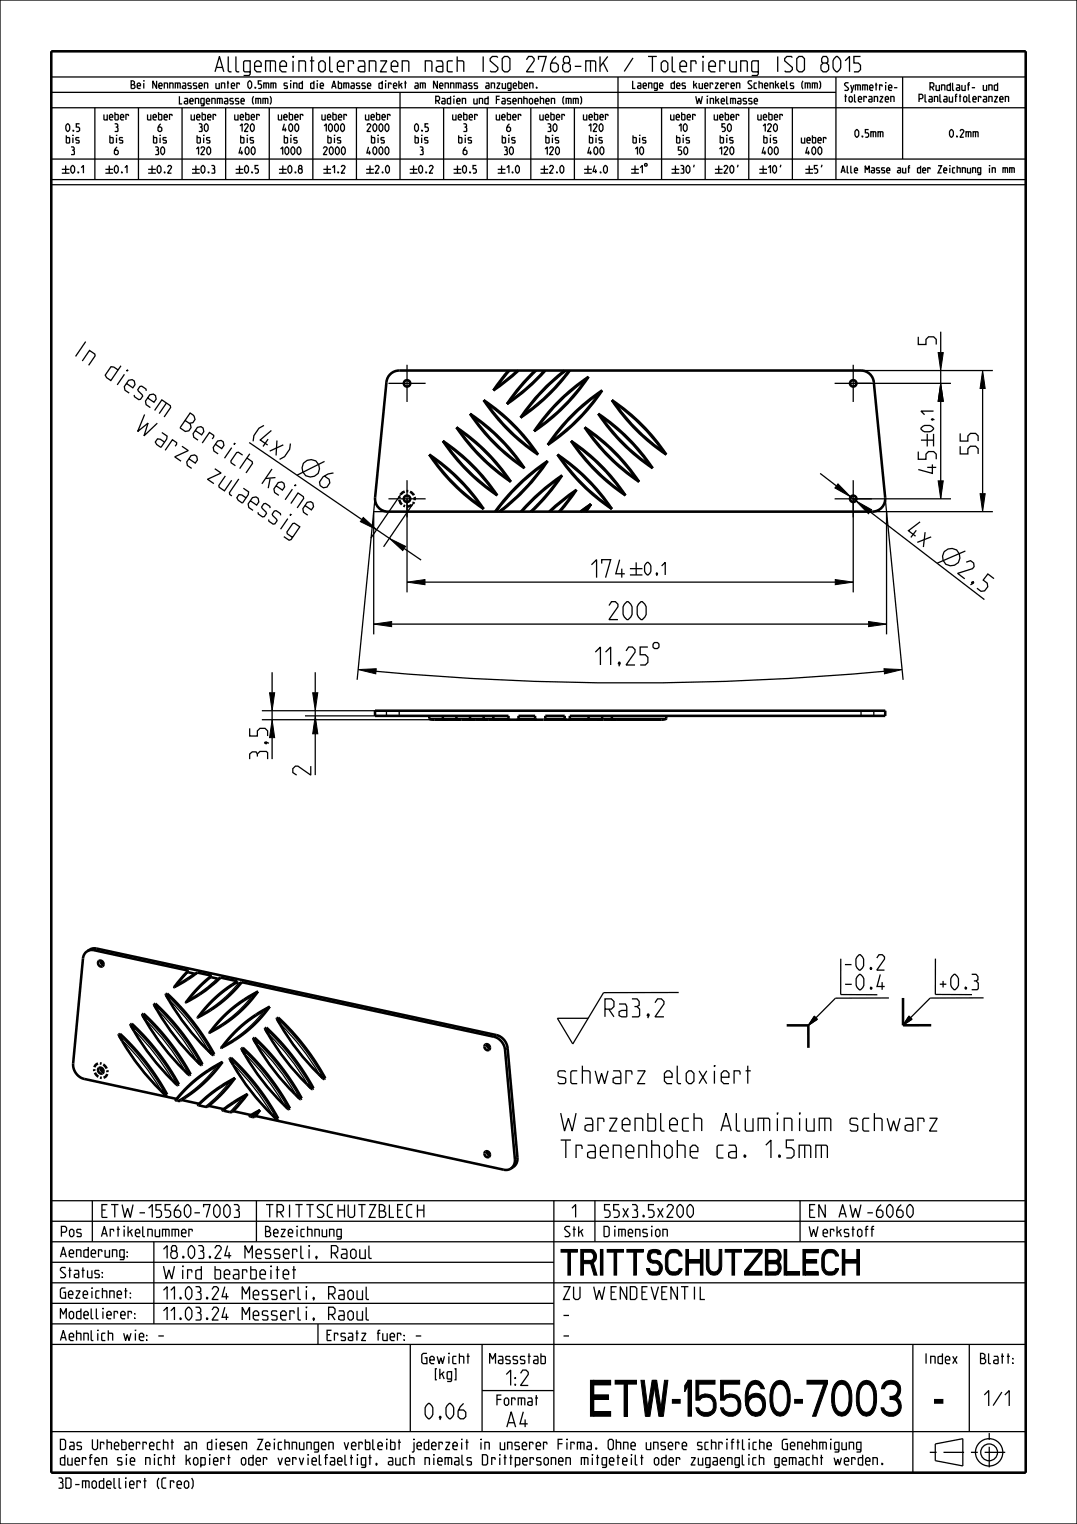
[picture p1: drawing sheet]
<svg xmlns="http://www.w3.org/2000/svg" width="210mm" height="297mm" viewBox="0 0 210 297" stroke-linecap="round" stroke-linejoin="round" font-family="sans-serif">
<g fill="none" stroke="#000" stroke-width=".25">
<path d="M0 0h210v297h-210zM10 10h190v26h-190zM10 18h153M10 15h190M78 18v17M120.5 15v20M163 15v20M176 15v16M10 35h190M10 31h190M10 21h190M12.1 33h1.5"/>
<path d="M12.1 33.8h1.5M12.8 32.3v1.5M13.9 32.5l.3-.2 .4 .4v.6l-.4 .5-.4-.5zM15.2 33.5l.1 .2zM15.8 32.7l.5-.4v1.5M18.5 21v14M20.6 33h1.5M20.6 33.8h1.5M21.3 32.3v1.5M22.4 32.5l.3-.2 .4 .4v.6l-.4 .5-.4-.5zM23.7 33.5l.1 .2zM24.3 32.7l.5-.4v1.5"/>
<path d="M27 21v14M28.9 33h1.5M28.9 33.8h1.5M29.6 32.3v1.5M30.8 32.5l.3-.2 .3 .4v.6l-.3 .5-.5-.5zM32.1 33.5v.2zM32.7 32.6l.2-.3h.3l.2 .2v.2l-.7 1.1h.7M35.5 21v14M37.4 33h1.5M37.4 33.8h1.5M38.2 32.3v1.5M39.3 32.5l.3-.2 .3 .4v.6l-.3 .5-.4-.5z"/>
<path d="M40.6 33.5l.1 .2zM41.2 32.3h.5l.1 .2v.3l-.1 .1M41.4 32.9l.5 .2v.5l-.7 .2M44 21v14M45.9 33h1.5M45.9 33.8h1.5M46.7 32.3v1.5M47.8 32.5l.3-.2 .3 .4v.6l-.3 .5-.4-.5zM49.1 33.5l.1 .2zM50.4 32.3h-.7v.6h.5l.2 .2v.4l-.2 .3h-.5M52.5 21v14M54.4 33h1.5"/>
<path d="M54.4 33.8h1.5M55.1 32.3v1.5M56.3 32.5l.3-.2 .3 .4v.6l-.3 .5-.5-.5zM57.6 33.5v.2zM58.4 32.9l-.2-.1v-.3l.2-.2h.3l.2 .2v.3l-.2 .1 .2 .2v.4l-.2 .3h-.3l-.2-.3v-.4l.2-.2h.3M61 21v14M63.1 33h1.5M63.1 33.8h1.5M63.8 32.3v1.5M64.8 32.7l.4-.4v1.5M65.9 33.5l.1 .2zM66.5 32.6l.2-.3h.4l.2 .2v.2l-.8 1.1h.8"/>
<path d="M69.5 21v14M71.4 33h1.5M71.4 33.8h1.5M72.1 32.3v1.5M73.1 32.6l.3-.3h.3l.2 .2v.2l-.8 1.1h.8M74.6 33.5v.2zM75.3 32.5l.3-.2 .3 .4v.6l-.3 .5-.4-.5zM79.9 33h1.5M79.9 33.8h1.5M80.6 32.3v1.5M81.8 32.5l.3-.2 .3 .4v.6l-.3 .5-.5-.5zM83.1 33.5v.2z"/>
<path d="M83.7 32.6l.2-.3h.3l.2 .2v.2l-.7 1.1h.7M86.5 21v14M88.4 33h1.5M88.4 33.8h1.5M89.2 32.3v1.5M90.3 32.5l.3-.2 .3 .4v.6l-.3 .5-.4-.5zM91.6 33.5l.1 .2zM92.9 32.3h-.7v.6h.5l.2 .2v.4l-.2 .3h-.5M95 21v14M97.1 33h1.5M97.1 33.8h1.5M97.8 32.3v1.5"/>
<path d="M98.8 32.7l.4-.4v1.5M99.9 33.5l.1 .2zM100.6 32.5l.3-.2 .4 .4v.6l-.4 .5-.4-.5zM103.5 21v14M105.4 33h1.5M105.4 33.8h1.5M106.1 32.3v1.5M107.1 32.6l.3-.3h.3l.2 .2v.2l-.8 1.1h.8M108.6 33.5v.2zM109.3 32.5l.3-.2 .3 .4v.6l-.3 .5-.4-.5zM112 21v14M113.9 33h1.5"/>
<path d="M113.9 33.8h1.5M114.6 32.3v1.5M116 32.3l-.4 1.1h.8M116.1 33v.8M117.1 33.5v.2zM117.8 32.5l.3-.2 .3 .4v.6l-.3 .5-.4-.5zM123.1 33h1.5M123.1 33.8h1.5M123.8 32.3v1.5M124.8 32.7l.4-.4v1.5M125.8 31.9l.4 .1-.1 .4-.4-.1zM129 21v14"/>
<path d="M130.9 33h1.5M130.9 33.8h1.5M131.7 32.3v1.5M132.7 32.3h.4l.2 .2v.3l-.2 .1M132.9 32.9l.4 .2v.5l-.6 .2M134.1 32.3l.4 .4v.6l-.3 .5-.4-.5v-.6zM135.4 32.1l-.2 .5M137.5 21v14M139.4 33h1.5M139.4 33.8h1.5M140.1 32.3v1.5M141.1 32.6l.3-.3h.3l.2 .2v.2l-.8 1.1h.8"/>
<path d="M142.4 32.5l.3-.2 .4 .4v.6l-.4 .5-.4-.5zM143.9 32.1l-.1 .5M146 21v14M148.1 33h1.5M148.1 33.8h1.5M148.8 32.3v1.5M149.8 32.7l.4-.4v1.5M150.8 32.5l.3-.2 .3 .4v.6l-.3 .5-.4-.5zM152.3 32.1l-.2 .5M154.5 21v14M157 33h1.5M157 33.8h1.5"/>
<path d="M157.8 32.3v1.5M159.4 32.3h-.6v.6h.4l.2 .2v.4l-.2 .3h-.4M160.3 32.1l-.2 .5M16 70.4l1.5-2.1 1 .7v.3l-1.2 1.9M16.7 66.6l-2 2.9M23.6 71.3l-2 2.9-.8-.6-.3-.5 1.1-1.6h.6l.8 .6M24.3 72.9l-1.4 2.1M24.7 74.7l1.2 .9 .4-.6-.1-.7-.4-.3-.7 .1-.9 1.2 .2 .7 .8 .6M24.8 72.1l-.1 .2zM28.5 76.2v-.4l-.9-.5h-.3l-.4 .6 .9 1.3-.4 .6-.4 .1-.8-.6v-.3M28.8 77.6l1.2 .8 .4-.6-.1-.7-.4-.3-.7 .1-.8 1.3 .1 .7 .8 .5M30.1 80l1.5-2.1 1.6 1.2 .1 .3-1.3 1.9"/>
<path d="M32.5 78.5l-1.5 2.1M95.3 79a37.6 37.6 0 0 1 8.6 8.6 37.6 37.6 0 0 1-8.6-8.6zM99.5 72.2l-2.3 2.9 3.5-2.9M104.7 72.2l-2.3 2.4-2.6 3.2a37.6 37.6 0 0 0 6.2-5.6M109.5 78l2.5-2.2 1.8-1.4a37.6 37.6 0 0 1-8.7 8.7l2.1-2.7zM110.5 72.2a37.6 37.6 0 0 0-8 8.2 37.6 37.6 0 0 0 8.3-8.2M120.3 79a37.6 37.6 0 0 1 8.6 8.6 37.6 37.6 0 0 1-8.6-8.6zM166.4 74.7h19M167.9 72.2h25.7M183.4 64.6v4.1M183.4 72.2v2.5M183.4 78.2v19"/>
<path d="M191.6 75.7v20.5M48.6 86.2l22 15M63.3 89.9l-5.4 2.7M72.8 99.7h2.8M72.9 99.9v23.7M73.1 97l-3.5 35.5M78.1 96.4l-5.8 8.5M79.4 97.2v18.2M80.6 98.1l-5.8 8.5M84.7 89.6a37.6 37.6 0 0 1 8.6 8.6 37.6 37.6 0 0 1-8.6-8.6zM87.3 86.9a37.6 37.6 0 0 1 8.7 8.7 37.6 37.6 0 0 1-8.7-8.7zM90 84.3a37.6 37.6 0 0 1 8.6 8.6 37.6 37.6 0 0 1-8.6-8.6z"/>
<path d="M92.6 81.6a37.6 37.6 0 0 1 8.7 8.7 37.6 37.6 0 0 1-8.7-8.7zM96.8 99.7a39.9 39.9 0 0 1 9-8.9 39.9 39.9 0 0 1-8.7 8.9M101.9 99.7a39.9 39.9 0 0 1 6.7-6.1 39.9 39.9 0 0 1-5.3 6.1M107.4 99.7l4-3.3-2.6 3.3M109.7 89.6a37.6 37.6 0 0 1 8.6 8.6 37.6 37.6 0 0 1-8.6-8.6zM111.4 81.4l2.4-2.3 2.6-2a37.6 37.6 0 0 1-8.6 8.6l1.3-1.8zM112.3 86.9a37.6 37.6 0 0 1 8.7 8.7 37.6 37.6 0 0 1-8.7-8.7zM113.6 99.7l.7-.5-.4 .5M115 84.3a37.6 37.6 0 0 1 8.6 8.6 37.6 37.6 0 0 1-8.6-8.6zM117.6 81.6a37.6 37.6 0 0 1 8.7 8.7 37.6 37.6 0 0 1-8.7-8.7zM159.9 92.3l3.2 2.4M165.9 96.8l1 .8"/>
<path d="M169.6 99.7l22.3 17.1M170.1 99.7h23.5M172.6 97l3.5 35.5M172.9 99.7v23.9M180.8 84.6v2.4M182 84.6v2.4M185.4 97.2h-19v18.2M73.4 103.2l2.5 1.7M78.8 106.9l3.3 2.2M82.9 113.4h80M122.8 110.8h2.5M122.8 112h2.5"/>
<path d="M178.7 103.3l-1.1 1.4M179.4 101.7l-2.3 1.7 1.4 1.1M180.4 103.7l-.4 2.9M181.6 104.6l-2.7 1.1M188.2 107.4l-5.5 2.4M51.1 138.5h22v1h-13.6M53.1 131v4M53.1 138.5v1.8M61.5 131v4M61.5 138.5v1M73.3 130.8a541 541 0 0 0 99.1 0M75.4 138.5v1"/>
<path d="M76.4 121.6h93M77.8 138.5v1M116.1 127.1l1-1v3.5M118.1 127.1l1-1v3.5M120.7 129.1l.1-.1 .1 .2-.2 .2-.1-.1zM120.9 129.3l-.2 .5M122.1 126.8l.5-.7h.7l.5 .5v.5l-1.7 2.5h1.7M126.3 126.1h-1.5v1.5h1l.5 .5v1l-.5 .5h-1M127.6 125.2h.6l.3 .3v.6l-.3 .3h-.6l-.3-.3v-.6zM167.9 138.5v1M170.4 138.5v1M172.6 138.5v1"/>
<path d="M51.1 140.3h33.6M61.5 143v8.1M83.7 140h15.4M89.9 140.3h.1M92.6 140.3h.1M95.3 140.3h.1M101.1 140h3.2M106.3 140h3.8M111.1 140h18.8M18.8 184.9l-.5 .3M25.5 199.7a46.7 46.7 0 0 1 9.1 11.8M27.7 197.7a46.7 46.7 0 0 1 9.2 11.8"/>
<path d="M28.5 198.9a46.5 46.5 0 0 1 7.5 9.6 46.5 46.5 0 0 1-7.5-9.6zM30 195.7a46.7 46.7 0 0 1 9.2 11.9M30.8 196.9a46.5 46.5 0 0 1 7.5 9.6 46.5 46.5 0 0 1-7.5-9.6zM32.3 193.8a46.7 46.7 0 0 1 9.2 11.8M33.1 194.9a46.5 46.5 0 0 1 7.5 9.7 46.5 46.5 0 0 1-7.5-9.7zM36.7 189.5l-2 2.2 3.1-2M38.2 189.7l-1.7 1.3M41.2 190.5a24.9 24.9 0 0 0-4.2 4.2 24.4 24.4 0 0 0 5.3-4M42.8 190.7l-1.7 1.5-2.3 1.7M43.8 198.2l2.6-2.3 2.7-1.7a24.6 24.6 0 0 1-7.5 6.4zM46 191.4l-.7 .4M46.3 191.5a24.6 24.6 0 0 0-7 6.1 24.5 24.5 0 0 0 7.2-6"/>
<path d="M46.9 191.6a24.8 24.8 0 0 1-5.9 5.3M47.6 194.8l2.5-1.4a24.9 24.9 0 0 1-6.8 6.4M49.9 197.7l2.5-1.4a24.9 24.9 0 0 1-6.8 6.5M54 198.5a46.7 46.7 0 0 1 9.2 11.8M54.7 199.6a46.5 46.5 0 0 1 7.5 9.7 46.5 46.5 0 0 1-7.5-9.7zM132.3 193.4h-14.6l-6 10-3-5h6M158.8 198.1l.6 .5-1.8 1.2zM163.9 186.8v7l7.2 .1M173.3 194.5h-10.4l-5.3 5.3M177.2 198l.6 .6-1.7 1.2zM182.4 186.8v7h7.1M191.8 194.5h-10.4l-5.3 5.3"/>
<path d="M23.2 201.6a46.7 46.7 0 0 1 9.1 11.8M23.9 202.8a46.5 46.5 0 0 1 7.5 9.6 46.5 46.5 0 0 1-7.5-9.6zM26.2 200.8a46.5 46.5 0 0 1 7.5 9.7 46.5 46.5 0 0 1-7.5-9.7zM34.4 214.5a26 26 0 0 1 7.8-6.6 26.1 26.1 0 0 1-7.5 6.6M38.8 215.4a25.8 25.8 0 0 1 5.8-4.4 26.4 26.4 0 0 1-4.6 4.7M40.6 208.6l2.5-1.5a26.4 26.4 0 0 1-7.1 6.9M43 211.7l2.6-1.5a26.7 26.7 0 0 1-5.2 5.5M43.6 216.5l3.5-2.3-2.3 2.5M44.8 206.3a46.7 46.7 0 0 1 9.2 11.8M45.5 214.8l2.5-1.4-2.8 3.3M45.5 207.5a46.5 46.5 0 0 1 7.5 9.6 46.5 46.5 0 0 1-7.5-9.6zM46.1 201.1l2.6-2.2 2.7-1.7a24.6 24.6 0 0 1-7.5 6.4z"/>
<path d="M47.1 204.3a46.7 46.7 0 0 1 9.2 11.9M47.8 205.5a46.5 46.5 0 0 1 7.5 9.7 46.5 46.5 0 0 1-7.5-9.7zM48.7 217.5l1.8-1-.9 1.2M48.9 217.6l.6-.3-.3 .4M49.4 202.4a46.7 46.7 0 0 1 9.2 11.8M50.1 203.6a46.5 46.5 0 0 1 7.5 9.6 46.5 46.5 0 0 1-7.5-9.6zM51.7 200.4a46.7 46.7 0 0 1 9.2 11.8M52.4 201.6a46.5 46.5 0 0 1 7.5 9.6 46.5 46.5 0 0 1-7.5-9.6zM96.8 201.7l-.5 .3M99 204.3l-.5 .3M10 234h190v53h-190zM10 238h190"/>
<path d="M18 234v8M50 234v8M100.9 225.6l-.5 .3M108 234v45M116 234v8M156 234v8M177.3 234.8h.2l.4 .3 .2 .4v1l-.6 .8h-.2l-.5-.8v-1zM10 258h98M10 254h98M10 250h190M10 246h98M10 242h190"/>
<path d="M30 242v16M62 258v4M10 279h190M10 262h190M80 262v17M94 262v17M178 262v25M189 262v17M182.4 281.4l5.3-1v5.3l-5.3-1z"/>
<circle cx="185.5" cy="108.6" r="1.72"/>
<circle cx="192.9" cy="283" r="2.66"/>
<circle cx="192.9" cy="283" r="1.64"/>
</g>
<path d="M192.9 279.3v7.5M181.3 283h15.3" fill="none" stroke="#000" stroke-width=".25" stroke-dasharray="1.3 1.3 4 1.3" stroke-linecap="butt"/>
<g fill="#000">
<path d="M182.9 68.7h1l-.5 3.5zM183.4 74.7l.5 3.5h-1zM191.6 72.2l.5 3.5h-1zM163.4 94.3l2.5 2.5-3.1-1.7zM166.9 97.6l3 1.7-.6 .8zM182.9 93.7h1l-.5 3.5zM191.1 96.2h1l-.5 3.5zM70.8 100.8l2.6 2.4-3.1-1.5zM75.9 104.9l3.2 1.6-.6 .8zM79.4 113.4l3.5-.5v1zM162.9 112.9l3.5 .5-3.5 .5zM52.6 135h1l-.5 3.5z"/>
<path d="M61 135h1l-.5 3.5zM61.5 139.5l.5 3.5h-1zM69.8 130.5l3.6-.2-.1 1zM72.9 121.6l3.5-.5v1zM169.4 121.1l3.5 .5-3.5 .5zM172.4 130.3l3.5 .2-3.4 .8zM158.8 198.1l.6 .5-1.8 1.2zM177.2 198l.6 .6-1.7 1.2z"/>
</g>
<g fill="none" stroke="#000" stroke-width=".19">
<path d="M182.9 68.7h1l-.5 3.5zM183.4 74.7l.5 3.5h-1zM191.6 72.2l.5 3.5h-1zM163.4 94.3l2.5 2.5-3.1-1.7zM166.9 97.6l3 1.7-.6 .8zM182.9 93.7h1l-.5 3.5zM191.1 96.2h1l-.5 3.5zM70.8 100.8l2.6 2.4-3.1-1.5zM75.9 104.9l3.2 1.6-.6 .8zM79.4 113.4l3.5-.5v1zM162.9 112.9l3.5 .5-3.5 .5zM52.6 135h1l-.5 3.5z"/>
<path d="M61 135h1l-.5 3.5zM61.5 139.5l.5 3.5h-1zM69.8 130.5l3.6-.2-.1 1zM72.9 121.6l3.5-.5v1zM169.4 121.1l3.5 .5-3.5 .5zM172.4 130.3l3.5 .2-3.4 .8zM158.8 198.1l.6 .5-1.8 1.2zM177.2 198l.6 .6-1.7 1.2z"/>
</g>
<g fill="none" stroke="#000" stroke-width=".5">
<path d="M10 10h190v277h-190zM76 73a2.5 2.5 0 0 1 1.8-.8h90.1a2.5 2.5 0 0 1 2.5 2.3l2.2 22.5a2.5 2.5 0 0 1-2.5 2.7h-94.5a2.5 2.5 0 0 1-2.5-2.7l2.3-22.5 .1-.6zM94.3 78a37.9 37.9 0 0 1 10.6 10.6M94.3 78a37.9 37.9 0 0 0 10.6 10.6M94.3 78l1 1M97.2 75.1l-1 1M99.1 72.2l-2.9 3.9M99.8 77.8l-1 .9M101.1 72.2l-2.4 2.1-2.5 1.8M104.3 72.2a37.9 37.9 0 0 0-5.5 6.5M106.3 72.2a37.9 37.9 0 0 1-7.5 6.5M110.1 72.2a37.9 37.9 0 0 0-8.6 9.2"/>
<path d="M111.1 72.2a37.9 37.9 0 0 1-9.6 9.2M114.8 73.4a37.9 37.9 0 0 1-10.6 10.6M114.8 73.4a37.9 37.9 0 0 0-10.6 10.6M114.8 73.4l-1 1M117.4 76.1a37.9 37.9 0 0 1-10.6 10.6M117.4 76.1a37.9 37.9 0 0 0-10.6 10.6M117.4 76.1l-1 1M119.3 78a37.9 37.9 0 0 1 10.6 10.6M119.3 78a37.9 37.9 0 0 0 10.6 10.6M119.3 78l1 1M83.7 88.6a37.9 37.9 0 0 1 10.6 10.6M83.7 88.6a37.9 37.9 0 0 0 10.6 10.6"/>
<path d="M83.7 88.6l1 1M86.3 85.9a37.9 37.9 0 0 1 10.7 10.6M86.3 85.9a37.9 37.9 0 0 0 10.7 10.6M86.3 85.9l1 1M89 83.3a37.9 37.9 0 0 1 10.6 10.6M89 83.3a37.9 37.9 0 0 0 10.6 10.6M89 83.3l1 1M91.7 80.6a37.9 37.9 0 0 1 10.6 10.6M91.7 80.6a37.9 37.9 0 0 0 10.6 10.6M91.7 80.6l.9 1M93.3 98.2l1 1M96 95.6l1 .9"/>
<path d="M98.6 92.9l1 1M101.3 90.3l1 .9M102.5 80.4l-1 1M103.9 87.6l1 1M105.1 83.1l-.9 .9M106.8 89.8a40.1 40.1 0 0 1-9.3 9.9M106.8 89.8a40.1 40.1 0 0 0-10.3 9.9M106.8 89.8l-1 1M107.8 85.7l-1 1M108.7 88.6a37.9 37.9 0 0 1 10.6 10.6M108.7 88.6a37.9 37.9 0 0 0 10.6 10.6M108.7 88.6l1 1"/>
<path d="M109.6 92.7a40.1 40.1 0 0 1-5.9 7M109.6 92.7a40.1 40.1 0 0 0-8 7M109.6 92.7l-1 .9M111.3 85.9a37.9 37.9 0 0 1 10.7 10.6M111.3 85.9a37.9 37.9 0 0 0 10.7 10.6M111.3 85.9l1 1M112.4 95.5l-3.2 4.2M112.4 95.5l-2.7 2-2.6 2.2M112.4 95.5l-1 .9M113.2 99.7l2-1.4zM114 83.3a37.9 37.9 0 0 1 10.6 10.6M114 83.3a37.9 37.9 0 0 0 10.6 10.6"/>
<path d="M114 83.3l1 1M115.2 98.3l-1 1.4zM115.2 98.3l-.9 .9M116.7 80.6a37.9 37.9 0 0 1 10.6 10.6M116.7 80.6a37.9 37.9 0 0 0 10.6 10.6M116.7 80.6l.9 1M118.3 98.2l1 1M121 95.6l1 .9M123.6 92.9l1 1M126.3 90.3l1 .9M128.9 87.6l1 1M83.7 139.5l.1 .6 .9 .2h21.3l.3-.2v-.6h3.8v.6l.4 .2"/>
<path d="M86.3 139.5l.1 .6 .9 .2M89 139.5l.1 .6 .9 .2M91.7 139.5v.6l.9 .2M94.3 139.5l.1 .6 .9 .2M96.2 139.5l.1 .6 .9 .2M114.8 139.5l-.1 .6-.9 .2M117.4 139.5v.6l-1 .2M119.3 139.5l.1 .6 .9 .2M129.9 139.5v.6l-.9 .2h-22.9M99.5 140.3l-.3-.2-.1-.6h-26v-1h99.5v1h-61.5v.6l-.3 .2M100.7 140.3l.4-.2v-.6h3.2l.1 .6 .3 .2M117 140.2l.6 .1"/>
<path d="M17 185.4l-.6 .6-.2 .8-1.9 20.5a2.93 2.93 0 0 0 2.1 3l18 3.9M17 185.4l.6-.2h.7l18.5 4-.3 .1M17 185.4l.8-.5h1l78 16.8a2.94 2.94 0 0 1 2.2 2.6l1.9 21.3a1.94 1.94 0 0 1-.8 1.8l-.5 .3M19.6 187.2v.1a.73 .73 0 0 0 .6 .7M25.5 199.9a46.7 46.7 0 0 0 8.9 11.4M25.5 199.9l-.1-.2 .3-.2a46.7 46.7 0 0 1 9.2 11.8l-.3 .2-.2-.2M25.5 199.9l.7 .9M27.8 197.9a46.7 46.7 0 0 0 8.9 11.5M27.8 197.9l-.1-.2 .3-.2a46.7 46.7 0 0 1 9.2 11.9l-.3 .1-.2-.1M27.8 197.9l.7 1M30.1 196a46.7 46.7 0 0 0 8.9 11.4M30.1 196l-.1-.3 .3-.1a46.7 46.7 0 0 1 9.2 11.8l-.3 .2-.2-.2"/>
<path d="M30.1 196l.7 .9M32.4 194a46.7 46.7 0 0 0 8.9 11.5M32.4 194l-.1-.2 .3-.2a46.7 46.7 0 0 1 9.2 11.8l-.3 .2-.2-.1M32.4 194l.7 .9M34.7 191.7l-.7 .7M36.3 195.3h.1M36.5 189.3l-2.5 3.1M36.5 189.3l1.4 .4 .6-.2M37 194.7l-.7 .6M38.5 189.5l-2.4 1.7-2.1 1.2M38.5 189.5l2.8 .6-.3 .2M38.6 198.3h.1"/>
<path d="M39.3 197.6l-.7 .7M41 190.3l-2.5 2.3-2.2 2.7M41 190.3l1.4 .4 .6-.2M41 190.3h.1M43 190.5a26.3 26.3 0 0 1-6.7 4.8M43 190.5l3.3 .7M46.3 191.2a25.2 25.2 0 0 0-7.7 7.1M46.3 191.2l-.3 .3 .7 .1 .4-.2M47.1 191.4a25.4 25.4 0 0 1-8.5 6.9M47.1 191.4l49.2 10.6a2.94 2.94 0 0 1 2.2 2.6l1.9 21.3a1.9 1.9 0 0 1-.8 1.8M50.3 193.2a25.4 25.4 0 0 1-9.4 8M50.3 193.2a25.4 25.4 0 0 0-9.4 8"/>
<path d="M50.3 193.2l-1.2 1M52.6 196.2a25.4 25.4 0 0 1-9.4 8M52.6 196.2a25.4 25.4 0 0 0-9.4 8M52.6 196.2l-1.2 1M54.1 198.7a46.7 46.7 0 0 0 8.9 11.4M54.1 198.7l-.1-.2 .2-.2a46.7 46.7 0 0 1 9.2 11.8l-.2 .2-.2-.2M54.1 198.7l.6 .9M153.4 199.8h4.2v4.4M176.1 194.5v5.3h5.5M19.6 208.1a.73 .73 0 0 0 .6 .8M23.2 201.9a46.7 46.7 0 0 0 8.9 11.4M23.2 201.9l-.1-.3 .3-.1a46.7 46.7 0 0 1 9.2 11.8l-.3 .1-.2-.1"/>
<path d="M23.2 201.9l.7 .9M31.4 212.4l.7 .9M33.7 210.5l.7 .8M35.4 214.4l3.4 .7M36 208.5l.7 .9M38.3 206.5l.7 .9M40.6 204.6l.7 .9M40.7 215.5l2.9 .6M40.9 201.2h.1M41.6 200.6l-.7 .6M43.2 204.2h.1M43.4 207a25.5 25.5 0 0 0-9.1 7.4l.7 .2 .4-.2"/>
<path d="M43.4 207a26.8 26.8 0 0 1-8 7.4M43.4 207l-1.2 .9M43.9 203.6l-.7 .6M44.9 206.6a46.7 46.7 0 0 0 8.9 11.4M44.9 206.6l-.1-.3 .3-.2a46.7 46.7 0 0 1 9.1 11.9l-.2 .1-.2-.1M44.9 206.6l.6 .9M45.5 216.5l3.4 .8M45.8 210.1a25.3 25.3 0 0 0-7.2 5.3l1.6 .3 .5-.2M45.8 210.1l-2.4 2.9-2.7 2.5M45.8 210.1l-1.2 .9M47.2 204.6a46.7 46.7 0 0 0 8.9 11.4M47.2 204.6l-.1-.2 .3-.2a46.7 46.7 0 0 1 9.1 11.8l-.2 .2-.2-.2"/>
<path d="M47.2 204.6l.6 .9M48.3 213.2l-2.8 3.3M48.3 213.2a23.2 23.2 0 0 0-4.9 3.2l1.5 .3 .6-.2M48.3 213.2l-1.2 1M48.9 217.3l-.2 .2 .7 .2 .4-.2M49.5 202.6a46.7 46.7 0 0 0 8.9 11.5M49.5 202.6l-.1-.2 .3-.2a46.7 46.7 0 0 1 9.1 11.8l-.2 .2-.2-.1M49.5 202.6l.6 1M49.8 217.5l48.5 10.5h.7l.6-.3M50.7 216.3l-.9 1.2M50.7 216.3l-1.8 1M50.7 216.3l-1.2 1"/>
<path d="M51.8 200.7a46.7 46.7 0 0 0 8.9 11.4M51.8 200.7l-.1-.3 .2-.1a46.7 46.7 0 0 1 9.2 11.8l-.2 .1-.2-.1M51.8 200.7l.6 .9M53 217.1l.8 .9M55.3 215.2l.8 .8M57.6 213.2l.8 .9M59.9 211.2l.8 .9M62.2 209.3l.8 .8M95 203.5v.1a.73 .73 0 0 0 .5 .7M95 224.4a.73 .73 0 0 0 .5 .8"/>
<circle cx="79.4" cy="74.7" r=".63"/>
<circle cx="166.4" cy="74.7" r=".63"/>
<circle cx="79.4" cy="97.2" r=".63"/>
<circle cx="166.4" cy="97.2" r=".63"/>
<circle cx="19.6" cy="187.7" r=".58"/>
<circle cx="19.6" cy="208.6" r=".58"/>
<circle cx="95" cy="204" r=".58"/>
<circle cx="95" cy="224.9" r=".58"/>
</g>
<path d="M80.9 97.2a1.5 1.5 0 0 0-2.1-1.4 1.5 1.5 0 0 0-.4 2.5 1.5 1.5 0 0 0 2.4-.6l.1-.5M18.4 208.4l.3 1 1 .6h.4l.5-.2 .3-.4 .1-.5M21 208.9l-.4-1-.9-.6h-.5l-.5 .2-.2 .4-.1 .5" fill="none" stroke="#000" stroke-width=".5" stroke-dasharray=".4 .4 1.1 .4" stroke-linecap="butt"/>
<!-- layer: ACHSEN -->
<path d="M75.7 74.7h7.3M79.4 71.1v7.2M162.7 74.7h7.3M166.4 71.1v7.2M75.7 97.2h7.3M79.4 93.6v7.2M162.7 97.2h7.3M166.4 93.6v7.2" fill="none" stroke="#000" stroke-width=".25"/>
<g font-size="9.1">
<text x="94.7" y="276">ETW-15560-7003</text>
<text x="180.4" y="276">-</text>
</g>
<text font-size="6.5" x="109.4" y="248.5">TRITTSCHUTZBLECH</text>
<g font-size="4.6">
<text x="182.6" y="67.1" transform="rotate(-90 182.6 67.1)">5</text>
<text x="190.7" y="88.5" transform="rotate(-90 190.7 88.5)">55</text>
<text x="182.6" y="92.3" transform="rotate(-90 182.6 92.3)">45</text>
<text x="115.3" y="112.6">174</text>
<text x="118.7" y="120.8">200</text>
<text x="52.2" y="147.9" transform="rotate(-90 52.2 147.9)">3,5</text>
<text x="60.6" y="151.1" transform="rotate(-90 60.6 151.1)">2</text>
<text x="118" y="198.2">Ra3,2</text>
<text x="108.8" y="211.2">schwarz eloxiert</text>
<text x="108.7" y="220.4">Warzenblech Aluminium schwarz</text>
<text x="108.7" y="225.7">Traenenhohe ca. 1.5mm</text>
</g>
<g font-size="4.5">
<text x="26.2" y="83.7" transform="rotate(34 26.2 83.7)">Warze zulaessig</text>
<text x="49.1" y="85.5" transform="rotate(34 49.1 85.5)">(4x)</text>
<text x="62" y="94.4" transform="rotate(34 62 94.4)">6</text>
<text x="186.7" y="111.7" transform="rotate(38 186.7 111.7)">2,5</text>
</g>
<g font-size="3.9">
<text x="36" y="14">Allgemeintoleranzen nach ISO 2768-mK / Tolerierung ISO 8015</text>
<text x="164.2" y="189.1">-0.2</text>
<text x="164.2" y="192.9">-0.4</text>
<text x="182.7" y="192.9">+0.3</text>
<text x="97.5" y="270">1:2</text>
<text x="191.3" y="274">1/1</text>
<text x="82.3" y="276.5">0,06</text>
<text x="98.7" y="278.1">A4</text>
</g>
<g font-size="3.3">
<text x="19.4" y="237.3">ETW-15560-7003</text>
<text x="51.4" y="237.3">TRITTSCHUTZBLECH</text>
<text x="111" y="237.3">1</text>
<text x="117.4" y="237.3">55x3.5x200</text>
<text x="157.4" y="237.3">EN AW-6060</text>
<text x="31.4" y="245.3">18.03.24 Messerli, Raoul</text>
<text x="31.4" y="249.3">Wird bearbeitet</text>
<text x="31.4" y="257.3">11.03.24</text>
<text x="31.4" y="253.3">11.03.24Messerli, Raoul</text>
<text x="47.2" y="257.3">Messerli, Raoul</text>
<text x="109.4" y="257.3">-</text>
<text x="109.4" y="253.3">ZU WENDEVENTIL</text>
<text x="30.9" y="261.3">-</text>
<text x="81.1" y="261.3">-</text>
<text x="109.4" y="261.3">-</text>
</g>
<g font-size="3.2">
<text x="182" y="84.1" transform="rotate(-90 182 84.1)">0,1</text>
<text x="125.7" y="112">0,1</text>
</g>
<g font-size="2.6">
<text x="11.4" y="245">Aenderung:</text>
<text x="11.7" y="241">Pos</text>
<text x="19.4" y="241">Artikelnummer</text>
<text x="51.4" y="241">Bezeichnung</text>
<text x="109.7" y="241">Stk</text>
<text x="117.4" y="241">Dimension</text>
<text x="157.4" y="241">Werkstoff</text>
<text x="11.4" y="249">Status:</text>
<text x="11.4" y="257">Modellierer:</text>
<text x="11.4" y="253">Gezeichnet:</text>
<text x="11.4" y="261.3">Aehnlich wie:</text>
<text x="63.4" y="261.3">Ersatz fuer:</text>
<text x="81.5" y="265.8">Gewicht</text>
<text x="83.9" y="268.8">[kg]</text>
<text x="94.8" y="265.8">Massstab</text>
<text x="179.6" y="265.8">Index</text>
<text x="189.8" y="265.8">Blatt:</text>
<text x="96.3" y="273.9">Format</text>
<text x="11.4" y="282.5">Das Urheberrecht an diesen Zeichnungen verbleibt jederzeit in unserer Firma.</text>
<text x="11.4" y="285.5">duerfen sie nicht kopiert oder vervielfaeltigt, auch niemals Drittpersonen</text>
<text x="113.4" y="285.5">mitgeteilt oder zugaenglich gemacht werden.</text>
<text x="118.6" y="282.5">Ohne unsere schriftliche Genehmigung</text>
<text x="11" y="290">3D-modelliert (Creo)</text>
</g>
<g font-size="2">
<text x="22.5" y="17.3">Bei Nennmassen unter 0.5mm sind die Abmasse direkt am Nennmass anzugeben.</text>
<text x="121.3" y="17.3">Laenge des kuerzeren Schenkels (mm)</text>
<text x="164.4" y="17.6">Symmetrie-</text>
<text x="180.4" y="17.6">Rundlauf- und</text>
<text x="19.8" y="23.4">ueber</text>
<text x="28.3" y="23.4">ueber</text>
<text x="34.1" y="20.3">Laengenmasse (mm)</text>
<text x="36.8" y="23.4">ueber</text>
<text x="45.3" y="23.4">ueber</text>
<text x="53.8" y="23.4">ueber</text>
<text x="62.3" y="23.4">ueber</text>
<text x="70.8" y="23.4">ueber</text>
<text x="83.5" y="20.3">Radien und Fasenhoehen (mm)</text>
<text x="87.8" y="23.4">ueber</text>
<text x="96.3" y="23.4">ueber</text>
<text x="104.8" y="23.4">ueber</text>
<text x="113.3" y="23.4">ueber</text>
<text x="130.3" y="23.4">ueber</text>
<text x="135.3" y="20.3">Winkelmasse</text>
<text x="138.8" y="23.4">ueber</text>
<text x="147.3" y="23.4">ueber</text>
<text x="164.4" y="19.9">toleranzen</text>
<text x="177.5" y="19.9">Planlauftoleranzen</text>
<text x="12.5" y="25.6">0.5</text>
<text x="12.5" y="27.9">bis</text>
<text x="21" y="27.9">bis</text>
<text x="22.2" y="25.6">3</text>
<text x="29.5" y="27.9">bis</text>
<text x="30.7" y="25.6">6</text>
<text x="38" y="27.9">bis</text>
<text x="38.6" y="25.6">30</text>
<text x="46.5" y="25.6">120</text>
<text x="46.5" y="27.9">bis</text>
<text x="55" y="25.6">400</text>
<text x="55" y="27.9">bis</text>
<text x="62.9" y="25.6">1000</text>
<text x="63.5" y="27.9">bis</text>
<text x="71.4" y="25.6">2000</text>
<text x="72" y="27.9">bis</text>
<text x="80.5" y="25.6">0.5</text>
<text x="80.5" y="27.9">bis</text>
<text x="89" y="27.9">bis</text>
<text x="90.2" y="25.6">3</text>
<text x="97.5" y="27.9">bis</text>
<text x="98.7" y="25.6">6</text>
<text x="106" y="27.9">bis</text>
<text x="106.6" y="25.6">30</text>
<text x="114.5" y="25.6">120</text>
<text x="114.5" y="27.9">bis</text>
<text x="123" y="27.9">bis</text>
<text x="131.5" y="27.9">bis</text>
<text x="132.1" y="25.6">10</text>
<text x="140" y="27.9">bis</text>
<text x="140.6" y="25.6">50</text>
<text x="148.5" y="25.6">120</text>
<text x="148.5" y="27.9">bis</text>
<text x="155.8" y="27.9">ueber</text>
<text x="166.6" y="26.8">0.5mm</text>
<text x="185.1" y="26.8">0.2mm</text>
<text x="13.7" y="30.1">3</text>
<text x="22.2" y="30.1">6</text>
<text x="30.1" y="30.1">30</text>
<text x="38" y="30.1">120</text>
<text x="46.5" y="30.1">400</text>
<text x="54.4" y="30.1">1000</text>
<text x="62.9" y="30.1">2000</text>
<text x="71.4" y="30.1">4000</text>
<text x="81.7" y="30.1">3</text>
<text x="90.2" y="30.1">6</text>
<text x="98.1" y="30.1">30</text>
<text x="106" y="30.1">120</text>
<text x="114.5" y="30.1">400</text>
<text x="123.6" y="30.1">10</text>
<text x="132.1" y="30.1">50</text>
<text x="140" y="30.1">120</text>
<text x="148.5" y="30.1">400</text>
<text x="157" y="30.1">400</text>
</g>
<text font-size="1.8" x="162.4" y="33.7">Alle Masse auf der Zeichnung in mm</text>
</svg>
